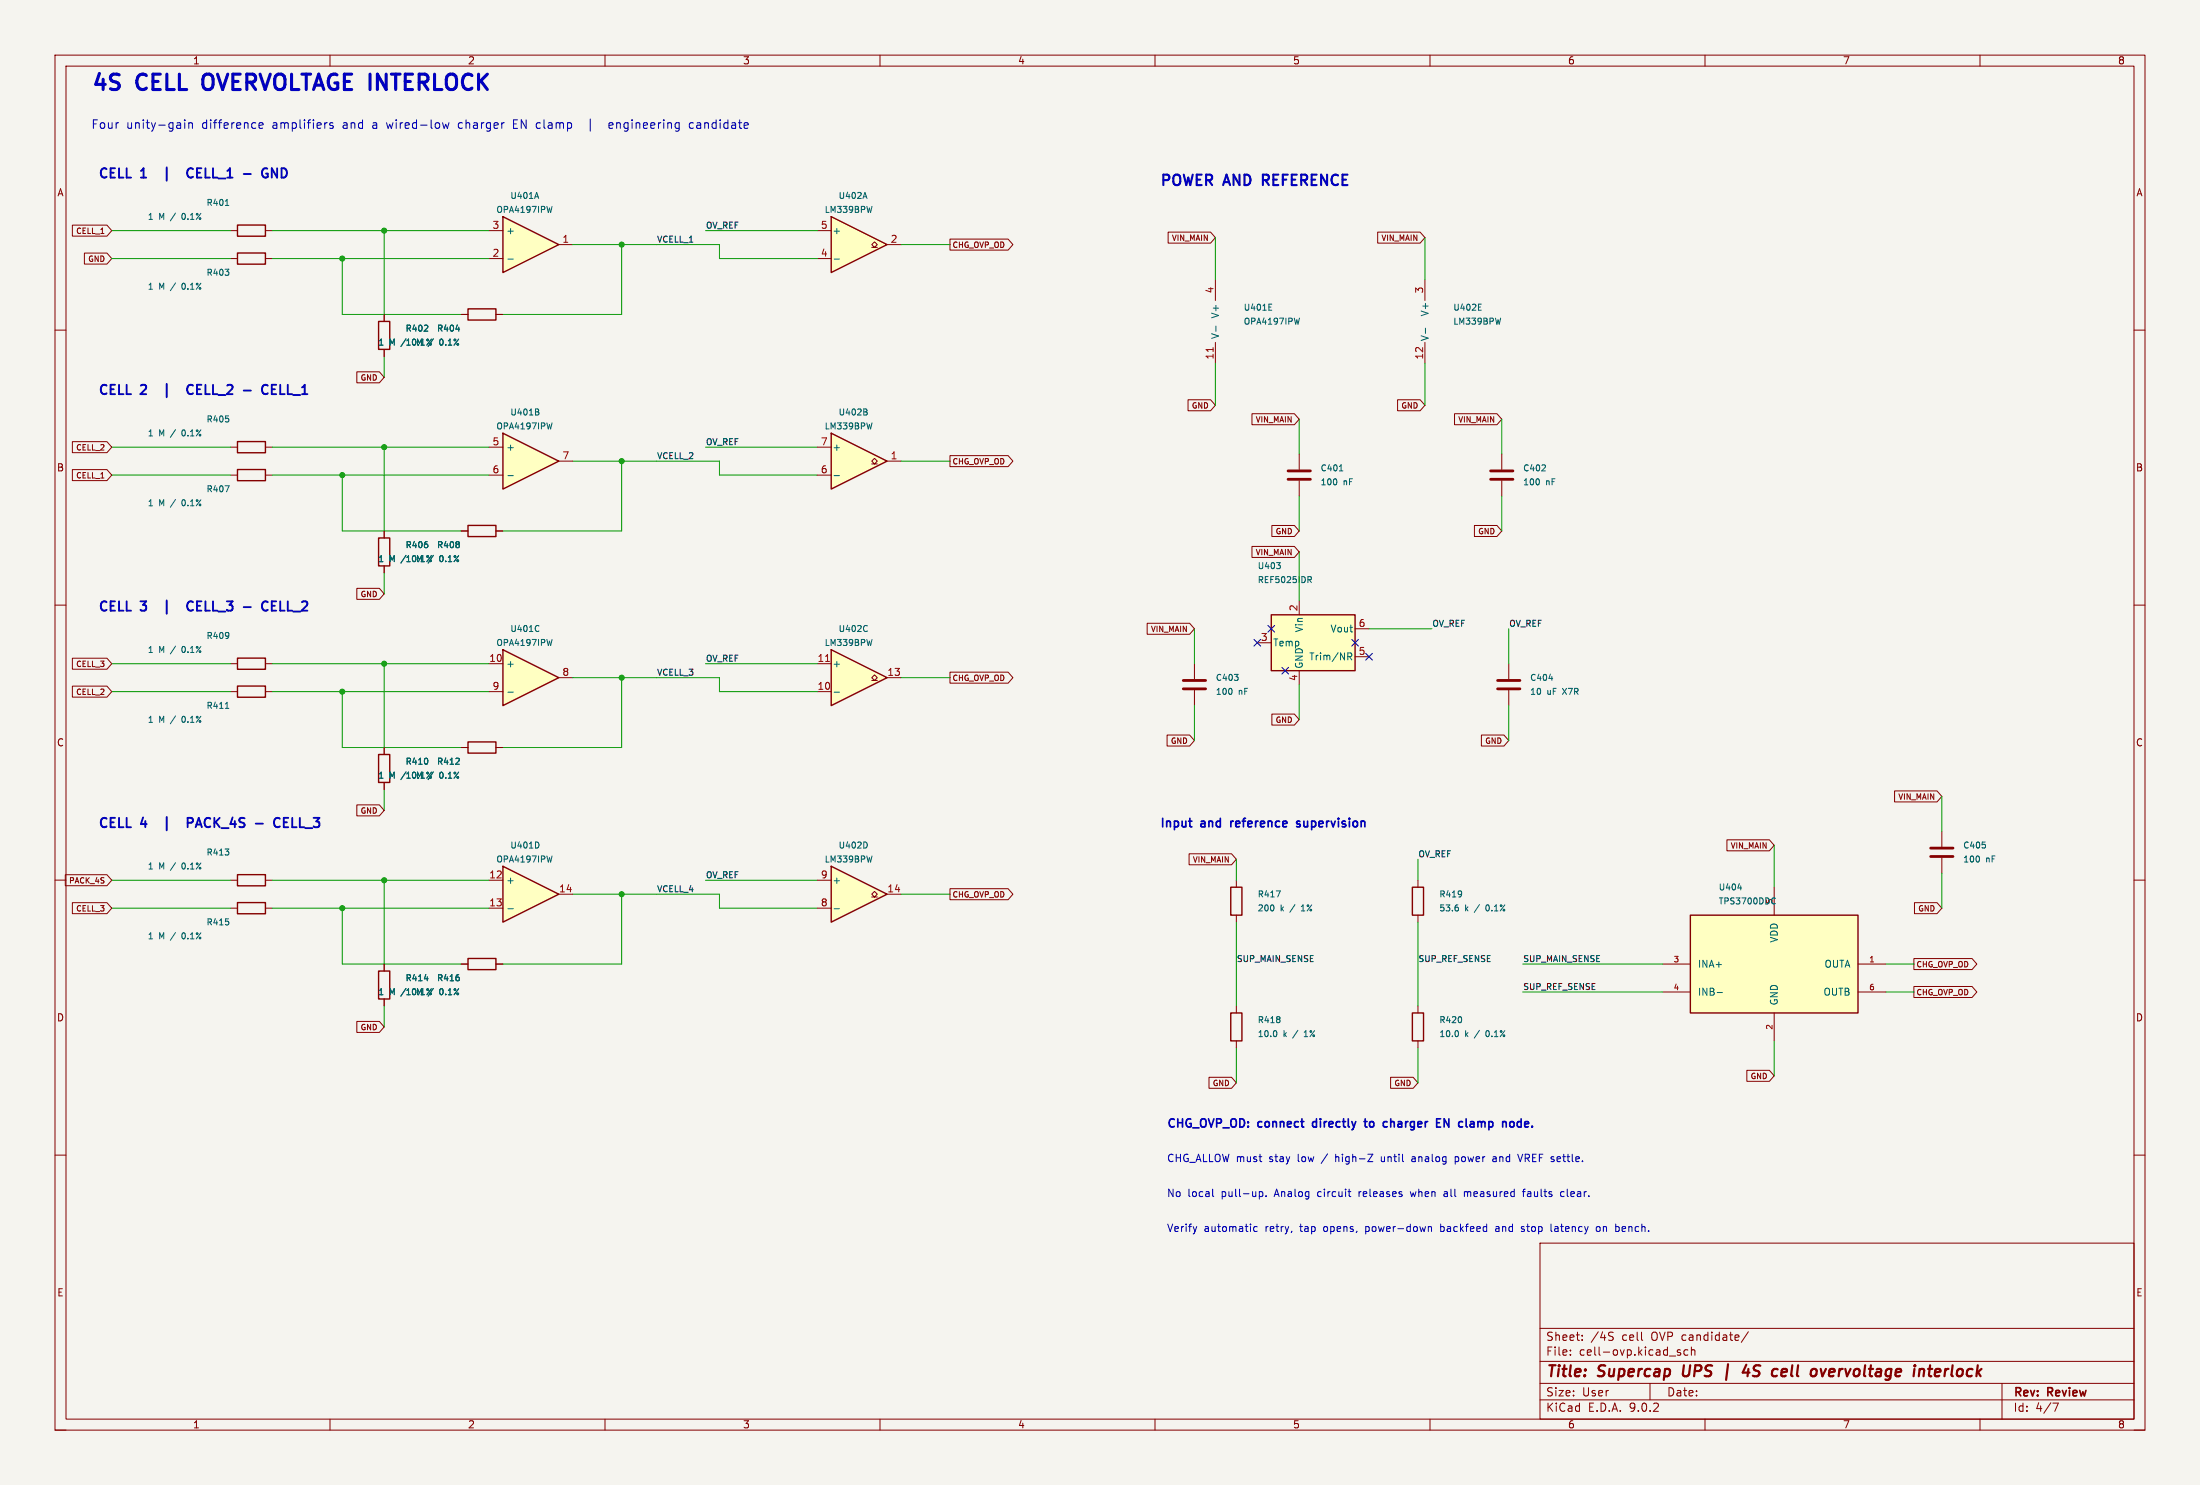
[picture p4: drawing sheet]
<svg xmlns="http://www.w3.org/2000/svg" width="400mm" height="270mm" viewBox="0 0 400 270" stroke-linecap="round" stroke-linejoin="round" font-family="sans-serif">
<path d="M0 0h400v270h-400z" fill="#f5f4ef" stroke="#f5f4ef" stroke-width=".18"/>
<g fill="none" stroke="#840000" stroke-width=".18">
<path d="M10 10h380v250h-380zM12 12h376v246h-376zM60 10v2M110 10v2M160 10v2M210 10v2M260 10v2M310 10v2M360 10v2M221 50.8v3.8M10 60h2M221 62.3v3.8"/>
<path d="M388 60h2M273 82.6v2.8M273 87.4v2.8M10 110h2M388 110h2M10 160h2M257.8 160v1.3M257.8 166.4v1.3M388 160h2M257.8 182.9v1.3M257.8 189.3v1.2M10 210h2"/>
<path d="M388 210h2M280 226h108v32h-108zM60 258v2M110 258v2M160 258v2M210 258v2M260 258v2M280 254.5h108M280 251.5h108M280 247.5h108M280 241.5h108M285.5 246.3v.1"/>
<path d="M285.5 245.5v.1M287.7 243.6v.1M287.7 242.8v.1M292.7 242.9l.5 .2 .1 .3-.3 .3h-.3M292.7 242.2l.6 .1M300 251.5v3M305.5 245.5l-.3-.1-.2 .2v.2l.5 .2v.3h-.5M306.9 245.5l-.4-.1-.3 .3v.4l.1 .2h.6M307.5 245.6l.2-.2 .4 .1 .1 .9M307.5 244.9v1.5M310 258v2M317.9 242.1l-1.3 2"/>
<path d="M360 258v2M364 251.5v6.5M373.2 255.1h1l-.6 1.5M10 260h2M388 260h2"/>
</g>
<g fill="none" stroke="#840000" stroke-width=".4">
<path d="M306.2 248.2l-.2 1.6 .3 .4M314.2 248l-.4 2.9M317.5 248.1l-.6 1.5h1.2M317.9 248.9l-.2 1.3M324.8 249l-.1-.1-.6 .1-.2 .9 .2 .3 .6-.1M324.9 249.4l-1 .2M331 248.9l.3 1.3 .7-1.3M332.6 249.2v.9M333.5 249.4l-.9 .2M350.6 248.9h.7M350.9 248.2l-.2 1.7 .1 .2 .4 .1M352.2 248.9l-.3 .3-.1 .7 .2 .3"/>
<path d="M352.8 249.4l-1 .2"/>
</g>
<path d="M271 85.6h4.1M271 87.1h4.1" fill="none" stroke="#840000" stroke-width=".51"/>
<g fill="none" stroke="#006464" stroke-width=".18">
<path d="M221.1 59.3v1M230.7 56.4h.5M230.7 55.3h.5M236.3 57.8l-.3 1.1M279.8 87.3v.6M280.3 85.6h.7M280.9 84.6v.4M264.9 164.5h.2M265 164.9l.2 .3v.2l-.2 .2M265.7 162.1v.7M265.7 162.5v.1M265 187.4l.2 .4-.2 .6"/>
<path d="M265.7 185.1v.6"/>
</g>
<path d="M220.6 63.2v.7" fill="none" stroke="#a90000" stroke-width=".18"/>
<path d="M256.8 161.3h2v5.1h-2zM256.8 184.2h2v5.1h-2z" fill="none" stroke="#840000" stroke-width=".25"/>
<path d="M307.3 166.4h30.5v17.8h-30.5z" fill="#ffffc2"/>
<path d="M43.2 80.3h5.1v2h-5.1zM43.2 85.4h5.1v2h-5.1zM68.8 97.8h2.1v5.1h-2.1zM85.1 95.5h5.1v2.1h-5.1zM223.8 161.3h2v5.1h-2zM307.3 166.4h30.5v17.8h-30.5z" fill="none" stroke="#840000" stroke-width=".25"/>
<g fill="none" stroke="#840000" stroke-width=".18">
<path d="M41.9 81.3h1.3M41.9 86.4h1.3M48.3 81.3h1.2M48.3 86.4h1.2M69.8 96.5v1.3M83.8 96.5h1.3M90.2 96.5h1.2M69.8 102.9v1.3M217.2 120.7v2.8M217.2 125.5v2.8M353.1 151.2v2.7M353.1 156v2.8"/>
<path d="M224.8 160v1.3M224.8 166.4v1.3M302.3 175.3h5M322.6 161.3v5.1M337.8 175.3h5.1M302.3 180.4h5M322.6 184.2v5.1M337.8 180.4h5.1"/>
</g>
<g fill="none" stroke="#006464" stroke-width=".18">
<path d="M41.6 76.1v.5M40.9 88.3h.8l-.5 1.1M77.7 99v.5M83.5 98.6v.3M83.5 99.1v.4M73.8 101l-.9 1.4M224 125.4v.6M224.4 122.6h.7l-.4 .4M225.1 123.1v.5M359.8 155.8v.7M360.9 153.6v.5M231.6 164.7v.7"/>
<path d="M232 162h.8l-.5 1.1M236.6 165.6h.6M236.7 164.8h-.1M316 161.4h.7M312.2 180.5h1"/>
</g>
<path d="M215.1 123.7h4.1M215.1 125.2h4.1M351 154.2h4.1M351 155.7h4.1" fill="none" stroke="#840000" stroke-width=".51"/>
<path d="M231.1 111.8h15.3v10.1h-15.3z" fill="#ffffc2"/>
<path d="M43.2 119.7h5.1v2h-5.1zM231.1 111.8h15.3v10.1h-15.3z" fill="none" stroke="#840000" stroke-width=".25"/>
<path d="M236.2 82.6v2.8M236.2 87.4v2.8M228.6 116.9h2.5M236.2 109.2v2.6M246.4 114.3h2.5M246.4 119.4h2.5M41.9 120.7h1.3M48.3 120.7h1.2M236.2 121.9v2.6M274.3 120.7v2.8M274.3 125.5v2.8" fill="none" stroke="#840000" stroke-width=".18"/>
<path d="M243 87.3v.6M243.5 85.6h.7M41.6 115.1v.7M41.6 115.5v.1M232.1 102.3h.7l-.4 .4M232.7 102.8l.1 .1-.1 .4M237.8 104.8h.4l.2 .2-.1 .4h-.5M238.1 105.4l.3 .5M245.1 118.7h.4l.3 .3-.1 .3-.6 .1M245.4 119.4l.4 .6M281.6 123.3h.7" fill="none" stroke="#006464" stroke-width=".18"/>
<path d="M234.2 85.6h4.1M234.2 87.1h4.1M272.3 123.7h4.1M272.3 125.2h4.1" fill="none" stroke="#840000" stroke-width=".51"/>
<path d="M91.4 78.8l10.2 5-10.2 5.1z" fill="#ffffc2"/>
<path d="M91.4 78.8l10.2 5-10.2 5.1z" fill="none" stroke="#840000" stroke-width=".25"/>
<path d="M259.1 50.8v3.8M259.1 62.3v3.8M88.9 81.3h2.5M88.9 86.4h2.5M101.6 83.8h2.5" fill="none" stroke="#840000" stroke-width=".18"/>
<path d="M259.2 59.7v.9M268.8 56.4h.5M268.8 55.3h.5M272.8 57.8l-.2 1.1M97.7 74.9l.3 .2-.2 .4M97.8 74.4l.1 .2-.1 .2M100.4 76.9l-.3 1.1M92.4 86.5h.9" fill="none" stroke="#006464" stroke-width=".18"/>
<path d="M91.4 118.1l10.2 5.1-10.2 5.1z" fill="#ffffc2"/>
<path d="M91.4 118.1l10.2 5.1-10.2 5.1zM85.1 174.3h5.1v2h-5.1z" fill="none" stroke="#840000" stroke-width=".25"/>
<path d="M88.9 120.7h2.5M88.9 125.8h2.5M101.6 123.2h2.5M83.8 175.3h1.3M90.2 175.3h1.2" fill="none" stroke="#840000" stroke-width=".18"/>
<path d="M97.8 113.7l.2 .1M98 114.7l-.2 .1M100.4 116.3l-.3 1.1M92.4 125.8h.9M73.8 179.7l-.9 1.4M83.5 177.7v.5" fill="none" stroke="#006464" stroke-width=".18"/>
<path d="M151.1 78.8l10.2 5-10.2 5.1z" fill="#ffffc2"/>
<path d="M151.1 78.8l10.2 5-10.2 5.1z" fill="none" stroke="#840000" stroke-width=".25"/>
<path d="M148.6 81.3h2.5M148.6 86.4h2.5M158.5 84.4h.5l-.5-.6 .5-.5 .5 .5-.5 .6h.5M161.3 83.8h2.5" fill="none" stroke="#840000" stroke-width=".18"/>
<path d="M157.4 74.9l.3 .2-.2 .4M157.5 74.4l.1 .2-.1 .2M158.5 76.9l-.2 1.1M151.7 86.5h.9" fill="none" stroke="#006464" stroke-width=".18"/>
<path d="M151.1 118.1l10.2 5.1-10.2 5.1z" fill="#ffffc2"/>
<path d="M151.1 118.1l10.2 5.1-10.2 5.1zM68.8 176.6h2.1v5h-2.1z" fill="none" stroke="#840000" stroke-width=".25"/>
<path d="M148.6 120.7h2.5M148.6 125.8h2.5M158.5 123.7h.5l-.5-.5 .5-.5 .5 .5-.5 .5h.5M161.3 123.2h2.5M69.8 175.3v1.3M69.8 181.6v1.3" fill="none" stroke="#840000" stroke-width=".18"/>
<path d="M150.1 120.3h.7" fill="none" stroke="#a90000" stroke-width=".18"/>
<path d="M157.5 113.7l.2 .1M157.7 114.7l-.2 .1M158.5 116.3l-.2 1.1M151.7 125.8h.9M77.2 178h.6" fill="none" stroke="#006464" stroke-width=".18"/>
<path d="M151.1 157.5l10.2 5.1-10.2 5.1z" fill="#ffffc2"/>
<path d="M151.1 157.5l10.2 5.1-10.2 5.1zM43.2 164.1h5.1v2h-5.1z" fill="none" stroke="#840000" stroke-width=".25"/>
<path d="M41.9 165.1h1.3M48.3 165.1h1.2M148.6 160h2.5M148.6 165.1h2.5M158.5 163.1h.5l-.5-.5 .5-.5 .5 .5-.5 .5h.5M161.3 162.6h2.5" fill="none" stroke="#840000" stroke-width=".18"/>
<path d="M157.6 153.3l.1 .3-.1 .4M158.5 155.6l-.2 1.1M41.6 167.6v.5M151.7 165.2h.9" fill="none" stroke="#006464" stroke-width=".18"/>
<path d="M91.4 157.5l10.2 5.1-10.2 5.1z" fill="#ffffc2"/>
<path d="M43.2 124.7h5.1v2.1h-5.1zM68.8 137.2h2.1v5.1h-2.1zM85.1 134.9h5.1v2h-5.1zM43.2 159h5.1v2.1h-5.1zM91.4 157.5l10.2 5.1-10.2 5.1zM223.8 184.2h2v5.1h-2z" fill="none" stroke="#840000" stroke-width=".25"/>
<g fill="none" stroke="#840000" stroke-width=".18">
<path d="M41.9 125.8h1.3M48.3 125.8h1.2M69.8 135.9v1.3M83.8 135.9h1.3M90.2 135.9h1.2M69.8 142.3v1.2M41.9 160h1.3M48.3 160h1.2M88.9 160h2.5M88.9 165.1h2.5M101.6 162.6h2.5M224.8 182.9v1.3"/>
<path d="M224.8 189.3v1.2"/>
</g>
<g fill="none" stroke="#006464" stroke-width=".18">
<path d="M41 128.8h.6M77.7 138.1v.6M82.8 139h.7M83.5 138v.3M40.9 154.4h.7l-.4 .4M41.6 154.9v.5M73.8 140.3l-.9 1.5M97.9 153.3l.1 .3-.1 .4M100.4 155.6l-.3 1.1M92.4 165.2h.9M232 187.4l.2 .4-.2 .6M232.7 184.9v.3"/>
<path d="M232.7 185.4v.4M237.1 188.5h.7M237.2 187.6l-.1 .1"/>
</g>
<path d="M91.4 39.4l10.2 5.1-10.2 5.1z" fill="#ffffc2"/>
<path d="M91.4 39.4l10.2 5.1-10.2 5.1z" fill="none" stroke="#840000" stroke-width=".25"/>
<path d="M88.9 41.9h2.5M88.9 47h2.5M101.6 44.5h2.5" fill="none" stroke="#840000" stroke-width=".18"/>
<path d="M97.6 35l.3 1.1M100.4 37.5l-.3 1.1M92.4 47.1h.9" fill="none" stroke="#006464" stroke-width=".18"/>
<path d="M151.1 39.4l10.2 5.1-10.2 5.1z" fill="#ffffc2"/>
<path d="M151.1 39.4l10.2 5.1-10.2 5.1zM43.2 46h5.1v2h-5.1zM43.2 40.9h5.1v2h-5.1zM68.8 58.4h2.1v5.1h-2.1zM85.1 56.2h5.1v2h-5.1z" fill="none" stroke="#840000" stroke-width=".25"/>
<g fill="none" stroke="#840000" stroke-width=".18">
<path d="M13.2 40.9h6.2l.9 1-.9 1h-6.2zM15.3 46h4.1l.9 1-.9 1h-4.1zM41.9 41.9h1.3M41.9 47h1.3M48.3 41.9h1.2M48.3 47h1.2M69.8 57.2v1.2M83.8 57.2h1.3M90.2 57.2h1.2M148.6 41.9h2.5M148.6 47h2.5M158.5 45h.5l-.5-.5 .5-.5 .5 .5-.5 .5h.5"/>
<path d="M161.3 44.5h2.5M172.7 43.5h10.6l.9 1-.9 1h-10.6zM212.4 42.2h7.7l.9 1-.9 1h-7.7zM250.5 42.2h7.7l.9 1-.9 1h-7.7zM64.9 67.6h4.1l.8 1-.8 1h-4.1zM69.8 63.5v1.3M216 72.7h4.1l.9 1-.9 1h-4.1zM227.6 75.2h7.7l.9 1-.9 1h-7.7zM254.1 72.7h4.1l.9 1-.9 1h-4.1zM264.5 75.2h7.7l.8 1-.8 1h-7.7zM13.2 85.4h6.2l.9 1-.9 1h-6.2zM13.2 80.3h6.2l.9 1-.9 1h-6.2z"/>
<path d="M69.8 96.5v1.3M83.8 96.5h1.3M90.2 96.5h1.2M172.7 82.8h10.6l.9 1-.9 1h-10.6zM227.6 99.4h7.7l.9 1-.9 1h-7.7zM231.2 95.5h4.1l.9 1-.9 1h-4.1zM268.1 95.5h4.1l.8 1-.8 1h-4.1zM13.2 119.7h6.2l.9 1-.9 1h-6.2zM64.9 107h4.1l.8 1-.8 1h-4.1zM69.8 102.9v1.3M208.6 113.3h7.7l.9 1-.9 1h-7.7zM13.2 124.8h6.2l.9 1-.9 1h-6.2z"/>
<path d="M69.8 135.9v1.3M83.8 135.9h1.3M90.2 135.9h1.2M172.7 122.2h10.6l.9 1-.9 1h-10.6zM212.2 133.6h4.1l.9 1-.9 1h-4.1zM231.2 129.8h4.1l.9 1-.9 1h-4.1zM269.3 133.6h4.1l.9 1-.9 1h-4.1zM11.9 159h7.5l.9 1-.9 1h-7.5zM64.9 146.3h4.1l.8 1-.8 1h-4.1zM69.8 142.3v1.2M216.2 155.2h7.7l.9 1-.9 1h-7.7zM314 152.7h7.7l.9 1-.9 1h-7.7z"/>
<path d="M344.5 143.8h7.7l.9 1-.9 1h-7.7zM13.2 164.1h6.2l.9 1-.9 1h-6.2zM69.8 175.3v1.3M83.8 175.3h1.3M90.2 175.3h1.2M172.7 161.6h10.6l.9 1-.9 1h-10.6zM348 174.3h10.6l.8 1-.8 1h-10.6zM348 179.4h10.6l.8 1-.8 1h-10.6zM348.1 164.1h4.1l.9 1-.9 1h-4.1zM64.9 185.7h4.1l.8 1-.8 1h-4.1zM69.8 181.6v1.3M219.8 195.9h4.1l.9 1-.9 1h-4.1z"/>
<path d="M252.8 195.9h4.1l.9 1-.9 1h-4.1zM317.6 194.6h4.1l.9 1-.9 1h-4.1z"/>
</g>
<g fill="none" stroke="#006464" stroke-width=".18">
<path d="M41 37.4h.6M157.3 35l.3 1.1M158.5 37.5l-.2 1.1M40.9 49h.7l-.4 .4M41.6 49.5v.4M77.7 59.2v.4M82.9 59.8h.7M151.7 47.1h.9M73.8 61.6l-.9 1.4M77.1 60.2h.7M77.7 99v.5M83.5 98.6v.3"/>
<path d="M83.5 99.1v.4M73.8 101l-.9 1.4M77.7 138.1v.6M82.8 139h.7M83.5 138v.3M73.8 140.3l-.9 1.5M73.8 179.7l-.9 1.4M77.2 178h.6M83.5 177.7v.5"/>
</g>
<g fill="none" stroke="#009600" stroke-width=".18">
<path d="M20.3 47h21.6M20.3 41.9h21.6M49.5 47h39.4M49.5 41.9h39.4M62.2 47v10.2h21.6M69.8 41.9v15.3M104.1 44.5h26.7v2.5h17.8M113 44.5v12.7h-21.6M128.3 41.9h20.3M163.8 44.5h8.9M221 43.2v7.6M259.1 43.2v7.6"/>
<path d="M69.8 64.8v3.8M221 66.1v7.6M236.2 76.2v6.4M259.1 66.1v7.6M273 76.2v6.4M20.3 86.4h21.6M20.3 81.3h21.6M49.5 86.4h39.4M49.5 81.3h39.4M62.2 86.4v10.1h21.6M69.8 81.3v15.2M104.1 83.8h26.7v2.6h17.8"/>
<path d="M113 83.8v12.7h-21.6M128.3 81.3h20.3M163.8 83.8h8.9M236.2 90.2v6.3M273 90.2v6.3M69.8 104.2v3.8M217.2 114.3v6.4M236.2 100.4v8.8M248.9 114.3h11.4M274.3 114.3v6.4M20.3 120.7h21.6M20.3 125.8h21.6"/>
<path d="M49.5 120.7h39.4M49.5 125.8h39.4M62.2 125.8v10.1h21.6M69.8 120.7v15.2M104.1 123.2h26.7v2.6h17.8M113 123.2v12.7h-21.6M128.3 120.7h20.3M163.8 123.2h8.9M217.2 128.3v6.3M236.2 124.5v6.3M274.3 128.3v6.3M69.8 143.5v3.8"/>
<path d="M224.8 156.2v3.8M257.8 156.2v3.8M322.6 153.7v7.6M353.1 144.8v6.4M353.1 158.8v6.3M20.3 165.1h21.6M20.3 160h21.6M49.5 165.1h39.4M49.5 160h39.4M62.2 165.1v10.2h21.6M69.8 160v15.3M104.1 162.6h26.7v2.5h17.8"/>
<path d="M113 162.6v12.7h-21.6M128.3 160h20.3M163.8 162.6h8.9M224.8 167.7v15.2M257.8 167.7v15.2M276.9 175.3h25.4M342.9 175.3h5.1M69.8 182.9v3.8M224.8 190.5v6.4M257.8 190.5v6.4M276.9 180.4h25.4M322.6 189.3v6.3"/>
<path d="M342.9 180.4h5.1"/>
</g>
<path d="M228 116.3l1.2 1.2M229.2 116.3l-1.2 1.2M230.5 113.7l1.2 1.2M231.7 113.7l-1.2 1.2M245.8 116.3l1.2 1.2M247 116.3l-1.2 1.2M248.3 118.8l1.2 1.2M249.5 118.8l-1.2 1.2M233.1 121.3l1.2 1.3M234.3 121.3l-1.2 1.3" fill="none" stroke="#000084" stroke-width=".18"/>
<g fill="none" stroke="#0000c2" stroke-width=".18">
<path d="M33.6 21.8v.1M33.6 22.3v1M34.3 22.3v1M34.3 22.5l.2-.2 .4 .1 .1 .9M47.1 22.8l.7-.1v-.3l-.5-.1-.2 .2 .1 .8h.6M60.5 22.4l-.3-.1-.3 .2 .1 .3 .5 .1v.4h-.6M80.5 22.3l.3 1 .2-.7 .3 .7 .3-1M93.4 22.5h.5M94.1 21.8h-.7v1.5h.7M107.3 21.6v2.3M110.7 22.8l.8-.1-.1-.3-.5-.1-.2 .2 .1 .8h.6M126.1 22.4l-.5-.1-.3 .3v.4l.2 .3h.6"/>
<path d="M220.5 216.2v1.2l.2 .2M229 216.7v1.3M229 216.7h.4l.2 .2-.1 .6h-.5M230.2 217.4v.2M245.1 216.7h.5M245.5 217.6h.1M247.1 216.7v.9M247.2 216.8l-.1 .1M248.7 209.9h.9l-.9 1.3h.9M251.1 210.3v.7l.2 .2M256.4 216.7l.3 .9M257.1 210.3l-.4 .1"/>
<path d="M257.2 210.7h-.3l-.2 .2v.2l.5 .1M263 216.7h-.4M263 217h-.3l-.2 .2 .1 .3 .4 .1M264.6 210.4l.4-.1 .2 .1M264.6 210.3v1.4M265.2 211.1l-.2 .1-.4-.1M266.3 216.8l.3-.1 .2 .2M266.3 216.7v.9M271.4 211l.2 .2 .4-.1M271.5 210.4h.5v.8M272 210.6l-.4 .1-.2 .2M276.8 216.7h.5"/>
<path d="M276.9 209.9l-.5 1.3M277.3 216.2l-.3 .2v1.2M284.4 216.7h-.4l-.3 .2 .2 .6h.5M217.6 223l-.3 .9M228.6 223.1l-.4-.1-.3 .3 .2 .5h.5M259.7 223.1l.2-.1 .3 .1 .1 .8M259.7 223v.9M261.9 223.8l.4 .1M261.9 222.6v1.3M262.3 223l-.4 .1M272.4 223l-.4 .1M272.4 223.4h-.3l-.2 .2 .1 .2 .4 .1"/>
<path d="M277.1 223.1l-.3-.1-.2 .3 .6 .4M277.2 223.7l-.2 .2-.4-.1M282 222.6v1.1l.2 .2M282.8 223l-.1 .1M282.8 223.4l-.2 .2 .2 .3M290.4 223.1l.3-.1 .2 .3v.4l-.2 .2-.3-.1-.2-.1zM294.3 223.1v.7"/>
</g>
<path d="M238.7 204.1v.7M248 203.9h.6M248.2 203.4v1.3l.4 .2M252.1 203.9l.1 .1M252.2 204.9h-.1M261.2 204.9h.7M261.2 203.4h.7M262.6 204.9v-1.5l.8 1.5M267.8 203.9l-.4 .1M267.9 204.4h-.4a.29 .29 0 0 0-.2 .2 .29 .29 0 0 0 .2 .3h.4M275 203.9l.3 .3v.4l-.3 .3M276.4 203.9l-.4 .1-.1 .2v.6l.5 .1" fill="none" stroke="#0000c2" stroke-width=".3"/>
<g fill="none" stroke="#0000c2" stroke-width=".34">
<path d="M30.3 30.4v2.5M35.1 30.8a.68 .68 0 0 0-.9-.1 .68 .68 0 0 0-.2 .9 .64 .64 0 0 0 .4 .6 .64 .64 0 0 0 .7-.1M35.8 31.4h.6M36.6 30.6h-.8v1.7h.8M48.6 30.7a.65 .65 0 0 0-.7 0 .65 .65 0 0 0-.3 .6M50.4 30.6v1.7l-1-1.7v1.7M30.3 69.8v2.4M35.1 70.1a.68 .68 0 0 0-.9 0 .68 .68 0 0 0-.2 .8 .64 .64 0 0 0 .4 .7 .64 .64 0 0 0 .7-.1M35.8 70.8h.6M36.6 70h-.8v1.7h.8M48.7 70.1l-.1-.1a.65 .65 0 0 0-.7 .1 .65 .65 0 0 0-.3 .6M49.4 70.8h.6"/>
<path d="M50.2 70h-.8v1.7h.8M51 70v1.7h.8M30.3 109.2v2.4M35.1 109.5a.68 .68 0 0 0-.9 0 .68 .68 0 0 0-.2 .8 .64 .64 0 0 0 .4 .7 .64 .64 0 0 0 .7-.1M35.8 110.1h.6M36.6 109.3h-.8v1.7h.8M48.7 109.5l-.1-.1a.65 .65 0 0 0-.7 0 .65 .65 0 0 0-.3 .7M49.4 110.1h.6M50.2 109.3h-.8v1.7h.8M51 109.3v1.7h.8M30.3 148.5v2.5M34.1 149.6l.8-.1 .2-.2-.1-.4-.2-.2h-.7v1.7"/>
<path d="M35.6 150.4l.5-1.7 .6 1.7M35.7 149.9h.8M50.9 148.9l-.1-.1a.65 .65 0 0 0-.7 0 .65 .65 0 0 0-.3 .6M51.6 149.5h.6M52.4 148.7h-.8v1.7h.8M53.1 148.7v1.7h.8"/>
</g>
<path d="M37.3 13.6a1.99 1.99 0 0 0 0 2.5" fill="none" stroke="#0000c2" stroke-width=".56"/>
<path d="M223.8 149.3v1M223.9 149.4l-.1 .2M236.3 149.4l-.3-.1-.2 .2v.2l.5 .2v.4h-.5" fill="none" stroke="#0000c2" stroke-width=".31"/>
<path d="M229.6 32.7h.7M230.3 31.8h-.7v1.9" fill="none" stroke="#0000c2" stroke-width=".38"/>
<g fill="#009600" stroke="#009600" stroke-width=".18">
<circle cx="69.8" cy="41.9" r=".46"/>
<circle cx="62.2" cy="47" r=".46"/>
<circle cx="113" cy="44.5" r=".46"/>
<circle cx="69.8" cy="81.3" r=".46"/>
<circle cx="62.2" cy="86.4" r=".46"/>
<circle cx="113" cy="123.2" r=".46"/>
<circle cx="69.8" cy="120.7" r=".46"/>
<circle cx="62.2" cy="125.8" r=".46"/>
<circle cx="69.8" cy="160" r=".46"/>
<circle cx="113" cy="162.6" r=".46"/>
<circle cx="62.2" cy="165.1" r=".46"/>
<circle cx="113" cy="83.8" r=".46"/>
</g>
<g font-size="3.9" fill="#0000c2">
<text x="16.5" y="17.3">4S</text>
<text x="25.1" y="17.3">CELL</text>
<text x="38.2" y="17.3">OVERVOLTAGE INTERLOCK</text>
</g>
<g font-size="2.8" fill="#840000">
<text x="281" y="250.9">Title:</text>
<text x="290.7" y="250.9">Supercap</text>
<text x="306.8" y="250.9">UPS</text>
<text x="319.3" y="250.9">4S</text>
<text x="325.5" y="250.9">cell</text>
<text x="333.3" y="250.9">overvoltage</text>
<text x="352.8" y="250.9">interlock</text>
</g>
<g font-size="2.6" fill="#0000c2">
<text x="210.8" y="34.3">POWER</text>
<text x="222.7" y="34.3">AND</text>
<text x="230.4" y="34.3">REFERENCE</text>
</g>
<g font-size="2.4" fill="#0000c2">
<text x="17.8" y="32.9">CELL</text>
<text x="25.7" y="32.9">1</text>
<text x="36.9" y="32.9">CELL_1</text>
<text x="47.8" y="32.9">-</text>
<text x="51.8" y="32.9">GND</text>
<text x="17.8" y="72.3">CELL</text>
<text x="25.7" y="72.3">2</text>
<text x="36.9" y="72.3">CELL_2</text>
<text x="47.8" y="72.3">-</text>
<text x="51.8" y="72.3">CELL_1</text>
<text x="17.8" y="111.6">CELL</text>
<text x="25.7" y="111.6">3</text>
<text x="36.9" y="111.6">CELL_3</text>
<text x="47.8" y="111.6">-</text>
<text x="51.8" y="111.6">CELL_2</text>
<text x="17.8" y="151">CELL</text>
<text x="25.7" y="151">4</text>
<text x="36.9" y="151">PACK_4S</text>
<text x="49.9" y="151">-</text>
<text x="54" y="151">CELL_3</text>
</g>
<g font-size="2.2" fill="#0000c2">
<text x="16.5" y="23.6">Four</text>
<text x="22.9" y="23.6">unity-gain</text>
<text x="36.7" y="23.6">difference</text>
<text x="49.6" y="23.6">amplifiers</text>
<text x="62.6" y="23.6">and</text>
<text x="68.1" y="23.6">a</text>
<text x="70.8" y="23.6">wired-low</text>
<text x="84" y="23.6">charger</text>
<text x="94.1" y="23.6">EN clamp</text>
<text x="112.2" y="23.6">engineering</text>
<text x="127" y="23.6">candidate</text>
<text x="210.8" y="150.9">Input</text>
<text x="218.5" y="150.9">and</text>
<text x="224.5" y="150.9">reference</text>
<text x="237.1" y="150.9">supervision</text>
</g>
<g font-size="2.1" fill="#0000c2">
<text x="212.1" y="205.4">CHG_OVP_OD:</text>
<text x="228.8" y="205.4">connect</text>
<text x="239.4" y="205.4">directly</text>
<text x="249.5" y="205.4">to</text>
<text x="253.4" y="205.4">charger</text>
<text x="263.7" y="205.4">EN</text>
<text x="268.3" y="205.4">clamp</text>
<text x="276.9" y="205.4">node.</text>
</g>
<g font-size="2.1" fill="#840000">
<text x="281" y="244">Sheet:</text>
<text x="289.2" y="244">/4S</text>
<text x="295" y="244">cell</text>
<text x="300.4" y="244">OVP candidate/</text>
<text x="281" y="246.7">File:</text>
<text x="287.1" y="246.7">cell-ovp.kicad_sch</text>
<text x="281" y="256.9">KiCad</text>
<text x="281" y="254.1">Size:</text>
<text x="287.7" y="254.1">User</text>
<text x="288.7" y="256.9">E.D.A.</text>
<text x="296.3" y="256.9">9.0.2</text>
<text x="303" y="254.1">Date:</text>
<text x="366" y="254.3">Rev:</text>
<text x="366" y="256.9">Id:</text>
<text x="370.1" y="256.9">4/7</text>
<text x="372.4" y="254.3">Review</text>
</g>
<g font-size="1.9" fill="#0000c2">
<text x="212.1" y="211.5">CHG_ALLOW must</text>
<text x="230.9" y="211.5">stay</text>
<text x="236.2" y="211.5">low</text>
<text x="240.7" y="211.5">/</text>
<text x="243.4" y="211.5">high-Z</text>
<text x="251.8" y="211.5">until</text>
<text x="257.6" y="211.5">analog</text>
<text x="265.7" y="211.5">power</text>
<text x="272.7" y="211.5">and</text>
<text x="277.6" y="211.5">VREF settle.</text>
<text x="212.1" y="217.8">No</text>
<text x="215.9" y="217.8">local</text>
<text x="222.2" y="217.8">pull-up.</text>
<text x="232" y="217.8">Analog</text>
<text x="240" y="217.8">circuit</text>
<text x="247.6" y="217.8">releases</text>
<text x="257.2" y="217.8">when</text>
<text x="263.5" y="217.8">all</text>
<text x="267.3" y="217.8">measured</text>
<text x="278.3" y="217.8">faults</text>
<text x="285.3" y="217.8">clear.</text>
<text x="212.1" y="224.2">Verify</text>
<text x="218.9" y="224.2">automatic</text>
<text x="230.1" y="224.2">retry,</text>
<text x="236.6" y="224.2">tap</text>
<text x="241.1" y="224.2">opens,</text>
<text x="248.8" y="224.2">power-down</text>
<text x="262.6" y="224.2">backfeed</text>
<text x="272.9" y="224.2">and</text>
<text x="277.7" y="224.2">stop</text>
<text x="283.3" y="224.2">latency</text>
<text x="291.7" y="224.2">on</text>
<text x="295.4" y="224.2">bench.</text>
</g>
<g font-size="1.8" fill="#840000">
<text x="35" y="11.9">1</text>
<text x="85" y="11.9">2</text>
<text x="135" y="11.9">3</text>
<text x="185" y="11.9">4</text>
<text x="235" y="11.9">5</text>
<text x="285" y="11.9">6</text>
<text x="335" y="11.9">7</text>
<text x="385" y="11.9">8</text>
<text x="10.3" y="35.9">A</text>
<text x="388.3" y="35.9">A</text>
<text x="10.3" y="85.9">B</text>
<text x="388.3" y="85.9">B</text>
<text x="10.3" y="135.9">C</text>
<text x="388.3" y="135.9">C</text>
<text x="10.3" y="185.9">D</text>
<text x="388.3" y="185.9">D</text>
<text x="10.3" y="235.9">E</text>
<text x="388.3" y="235.9">E</text>
<text x="35" y="259.9">1</text>
<text x="85" y="259.9">2</text>
<text x="135" y="259.9">3</text>
<text x="185" y="259.9">4</text>
<text x="235" y="259.9">5</text>
<text x="285" y="259.9">6</text>
<text x="335" y="259.9">7</text>
<text x="385" y="259.9">8</text>
</g>
<g font-size="1.8" fill="#a90000">
<text x="89.5" y="41.7">3</text>
<text x="149.2" y="41.7">5</text>
<text x="89.5" y="46.8">2</text>
<text x="102.2" y="44.2">1</text>
<text x="149.2" y="46.8">4</text>
<text x="161.9" y="44.2">2</text>
<text x="220.7" y="53.4" transform="rotate(-90 220.7 53.4)">4</text>
<text x="258.8" y="53.4" transform="rotate(-90 258.8 53.4)">3</text>
<text x="220.7" y="65.5" transform="rotate(-90 220.7 65.5)">11</text>
<text x="258.8" y="65.5" transform="rotate(-90 258.8 65.5)">12</text>
<text x="89.5" y="81">5</text>
<text x="102.2" y="83.6">7</text>
<text x="149.2" y="81">7</text>
<text x="161.9" y="83.6">1</text>
<text x="89.5" y="86.1">6</text>
<text x="149.2" y="86.1">6</text>
<text x="236" y="111.2" transform="rotate(-90 236 111.2)">2</text>
<text x="229.2" y="116.6">3</text>
<text x="246.9" y="114.1">6</text>
<text x="246.9" y="119.1">5</text>
<text x="88.9" y="120.4">10</text>
<text x="89.5" y="125.5">9</text>
<text x="102.2" y="123">8</text>
<text x="148.5" y="120.4">11</text>
<text x="148.5" y="125.5">10</text>
<text x="161.2" y="123">13</text>
<text x="236" y="123.9" transform="rotate(-90 236 123.9)">4</text>
<text x="88.9" y="159.8">12</text>
<text x="149.2" y="159.8">9</text>
<text x="88.9" y="164.9">13</text>
<text x="101.6" y="162.3">14</text>
<text x="149.2" y="164.9">8</text>
<text x="161.2" y="162.3">14</text>
</g>
<g font-size="1.8" fill="#006464">
<text x="91.9" y="42.8">+</text>
<text x="151.3" y="42.8">+</text>
<text x="221.8" y="58" transform="rotate(-90 221.8 58)">V+</text>
<text x="259.9" y="57.6" transform="rotate(-90 259.9 57.6)">V+</text>
<text x="221.8" y="61.7" transform="rotate(-90 221.8 61.7)">V-</text>
<text x="259.9" y="62.1" transform="rotate(-90 259.9 62.1)">V-</text>
<text x="91.9" y="82.2">+</text>
<text x="151.3" y="82.2">+</text>
<text x="231.4" y="117.7">Temp</text>
<text x="237.1" y="115.1" transform="rotate(-90 237.1 115.1)">Vin</text>
<text x="241.8" y="115.2">Vout</text>
<text x="91.9" y="121.5">+</text>
<text x="151.3" y="121.5">+</text>
<text x="237.1" y="121.7" transform="rotate(-90 237.1 121.7)">GND</text>
<text x="237.9" y="120.3">Trim/NR</text>
<text x="91.9" y="160.9">+</text>
<text x="151.3" y="160.9">+</text>
<text x="323.4" y="171.5" transform="rotate(-90 323.4 171.5)">VDD</text>
<text x="308.6" y="176.1">INA+</text>
<text x="331.6" y="176.1">OUTA</text>
<text x="308.6" y="181.2">INB-</text>
<text x="323.4" y="182.9" transform="rotate(-90 323.4 182.9)">GND</text>
<text x="331.4" y="181.2">OUTB</text>
</g>
<g font-size="1.5" fill="#006464">
<text x="26.8" y="40.2">1</text>
<text x="28.9" y="40.2">M /</text>
<text x="33.5" y="40.2">0.1%</text>
<text x="37.5" y="37.6">R401</text>
<text x="90.1" y="38.9">OPA4197IPW</text>
<text x="92.7" y="36.4">U401A</text>
<text x="149.8" y="38.9">LM339BPW</text>
<text x="152.4" y="36.4">U402A</text>
<text x="26.8" y="52.9">1</text>
<text x="28.9" y="52.9">M /</text>
<text x="33.5" y="52.9">0.1%</text>
<text x="37.5" y="50.3">R403</text>
<text x="226" y="56.7">U401E</text>
<text x="226" y="59.2">OPA4197IPW</text>
<text x="264.1" y="59.2">LM339BPW</text>
<text x="264.1" y="56.7">U402E</text>
<text x="68.7" y="63">1</text>
<text x="70.8" y="63">M</text>
<text x="73.6" y="63">1</text>
<text x="73.6" y="60.5">R402</text>
<text x="75.4" y="63">0.1%</text>
<text x="75.8" y="63">M //</text>
<text x="75.8" y="63">M</text>
<text x="79.4" y="60.5">R404</text>
<text x="80.3" y="63">0.1%</text>
<text x="37.5" y="77">R405</text>
<text x="92.7" y="75.7">U401B</text>
<text x="152.4" y="75.7">U402B</text>
<text x="26.8" y="79.5">1</text>
<text x="28.9" y="79.5">M /</text>
<text x="33.5" y="79.5">0.1%</text>
<text x="90.1" y="78.3">OPA4197IPW</text>
<text x="149.8" y="78.3">LM339BPW</text>
<text x="37.5" y="89.7">R407</text>
<text x="240" y="85.9">C401</text>
<text x="240" y="88.4">100</text>
<text x="244.2" y="88.4">nF</text>
<text x="276.8" y="85.9">C402</text>
<text x="276.8" y="88.4">100</text>
<text x="281.1" y="88.4">nF</text>
<text x="26.8" y="92.2">1</text>
<text x="28.9" y="92.2">M /</text>
<text x="33.5" y="92.2">0.1%</text>
<text x="73.6" y="99.9">R406</text>
<text x="79.4" y="99.9">R408</text>
<text x="68.7" y="102.4">1</text>
<text x="70.8" y="102.4">M</text>
<text x="73.6" y="102.4">1</text>
<text x="75.4" y="102.4">0.1%</text>
<text x="75.8" y="102.4">M //</text>
<text x="75.8" y="102.4">M</text>
<text x="80.3" y="102.4">0.1%</text>
<text x="228.6" y="106.2">REF5025IDR</text>
<text x="228.6" y="103.7">U403</text>
<text x="26.8" y="118.9">1</text>
<text x="28.9" y="118.9">M /</text>
<text x="33.5" y="118.9">0.1%</text>
<text x="37.5" y="116.4">R409</text>
<text x="90.1" y="117.6">OPA4197IPW</text>
<text x="92.7" y="115.1">U401C</text>
<text x="149.8" y="117.6">LM339BPW</text>
<text x="152.4" y="115.1">U402C</text>
<text x="221" y="124">C403</text>
<text x="278.1" y="124">C404</text>
<text x="26.8" y="131.6">1</text>
<text x="28.9" y="131.6">M /</text>
<text x="33.5" y="131.6">0.1%</text>
<text x="37.5" y="129.1">R411</text>
<text x="221" y="126.5">100</text>
<text x="225.2" y="126.5">nF</text>
<text x="278.1" y="126.5">10</text>
<text x="281.3" y="126.5">uF</text>
<text x="284.3" y="126.5">X7R</text>
<text x="68.7" y="141.8">1</text>
<text x="70.8" y="141.8">M</text>
<text x="73.6" y="141.8">1</text>
<text x="73.6" y="139.2">R410</text>
<text x="75.4" y="141.8">0.1%</text>
<text x="75.8" y="141.8">M //</text>
<text x="75.8" y="141.8">M</text>
<text x="79.4" y="139.2">R412</text>
<text x="80.3" y="141.8">0.1%</text>
<text x="37.5" y="155.7">R413</text>
<text x="92.7" y="154.5">U401D</text>
<text x="152.4" y="154.5">U402D</text>
<text x="356.8" y="154.5">C405</text>
<text x="26.8" y="158.3">1</text>
<text x="28.9" y="158.3">M /</text>
<text x="33.5" y="158.3">0.1%</text>
<text x="90.1" y="157">OPA4197IPW</text>
<text x="149.8" y="157">LM339BPW</text>
<text x="356.8" y="157">100</text>
<text x="361.1" y="157">nF</text>
<text x="228.6" y="165.9">200</text>
<text x="228.6" y="163.4">R417</text>
<text x="232.8" y="165.9">k</text>
<text x="234.8" y="165.9">/</text>
<text x="237" y="165.9">1%</text>
<text x="261.6" y="165.9">53.6</text>
<text x="261.6" y="163.4">R419</text>
<text x="266.3" y="165.9">k</text>
<text x="268.3" y="165.9">/</text>
<text x="270.5" y="165.9">0.1%</text>
<text x="312.4" y="164.6">TPS3700DDC</text>
<text x="312.4" y="162.1">U404</text>
<text x="26.8" y="171">1</text>
<text x="28.9" y="171">M /</text>
<text x="33.5" y="171">0.1%</text>
<text x="37.5" y="168.4">R415</text>
<text x="73.6" y="178.6">R414</text>
<text x="79.4" y="178.6">R416</text>
<text x="68.7" y="181.1">1</text>
<text x="70.8" y="181.1">M</text>
<text x="73.6" y="181.1">1</text>
<text x="75.4" y="181.1">0.1%</text>
<text x="75.8" y="181.1">M //</text>
<text x="75.8" y="181.1">M</text>
<text x="80.3" y="181.1">0.1%</text>
<text x="228.6" y="188.8">10.0</text>
<text x="228.6" y="186.2">R418</text>
<text x="233.3" y="188.8">k</text>
<text x="235.3" y="188.8">/</text>
<text x="237.5" y="188.8">1%</text>
<text x="261.6" y="188.8">10.0</text>
<text x="261.6" y="186.2">R420</text>
<text x="266.3" y="188.8">k</text>
<text x="268.3" y="188.8">/</text>
<text x="270.5" y="188.8">0.1%</text>
</g>
<g font-size="1.5" fill="#0f0f0f">
<text x="128.3" y="41.6">OV_REF</text>
<text x="119.4" y="44.2">VCELL_1</text>
<text x="119.4" y="83.5">VCELL_2</text>
<text x="128.3" y="81">OV_REF</text>
<text x="260.3" y="114">OV_REF</text>
<text x="274.3" y="114">OV_REF</text>
<text x="119.4" y="122.9">VCELL_3</text>
<text x="128.3" y="120.4">OV_REF</text>
<text x="257.8" y="155.9">OV_REF</text>
<text x="128.3" y="159.7">OV_REF</text>
<text x="119.4" y="162.3">VCELL_4</text>
<text x="224.8" y="175">SUP_MAIN_SENSE</text>
<text x="257.8" y="175">SUP_REF_SENSE</text>
<text x="276.9" y="175">SUP_MAIN_SENSE</text>
<text x="276.9" y="180.1">SUP_REF_SENSE</text>
</g>
<g font-size="1.4" fill="#840000">
<text x="13.7" y="42.7">CELL_1</text>
<text x="15.9" y="47.8">GND</text>
<text x="173.1" y="45.3">CHG_OVP_OD</text>
<text x="212.9" y="44">VIN_MAIN</text>
<text x="251" y="44">VIN_MAIN</text>
<text x="65.4" y="69.4">GND</text>
<text x="216.6" y="74.5">GND</text>
<text x="228.2" y="77">VIN_MAIN</text>
<text x="254.7" y="74.5">GND</text>
<text x="265" y="77">VIN_MAIN</text>
<text x="13.7" y="82.1">CELL_2</text>
<text x="13.7" y="87.2">CELL_1</text>
<text x="173.1" y="84.6">CHG_OVP_OD</text>
<text x="228.2" y="101.2">VIN_MAIN</text>
<text x="231.8" y="97.3">GND</text>
<text x="268.6" y="97.3">GND</text>
<text x="65.4" y="108.8">GND</text>
<text x="209.1" y="115.1">VIN_MAIN</text>
<text x="13.7" y="121.5">CELL_3</text>
<text x="173.1" y="124">CHG_OVP_OD</text>
<text x="13.7" y="126.6">CELL_2</text>
<text x="231.8" y="131.6">GND</text>
<text x="212.7" y="135.4">GND</text>
<text x="269.9" y="135.4">GND</text>
<text x="65.4" y="148.1">GND</text>
<text x="345" y="145.6">VIN_MAIN</text>
<text x="314.5" y="154.5">VIN_MAIN</text>
<text x="12.4" y="160.8">PACK_4S</text>
<text x="216.7" y="157">VIN_MAIN</text>
<text x="13.7" y="165.9">CELL_3</text>
<text x="173.1" y="163.4">CHG_OVP_OD</text>
<text x="348.6" y="165.9">GND</text>
<text x="348.4" y="176.1">CHG_OVP_OD</text>
<text x="348.4" y="181.2">CHG_OVP_OD</text>
<text x="65.4" y="187.5">GND</text>
<text x="220.4" y="197.7">GND</text>
<text x="253.4" y="197.7">GND</text>
<text x="318.2" y="196.4">GND</text>
</g>
<text font-size="1.4" fill="#006464" x="322.3" y="164.5" transform="rotate(-90 322.3 164.5)">5</text>
<g font-size="1.4" fill="#a90000">
<text x="304.2" y="175">3</text>
<text x="339.7" y="175">1</text>
<text x="304.2" y="180.1">4</text>
<text x="339.7" y="180.1">6</text>
<text x="322.3" y="187.3" transform="rotate(-90 322.3 187.3)">2</text>
</g>
</svg>
